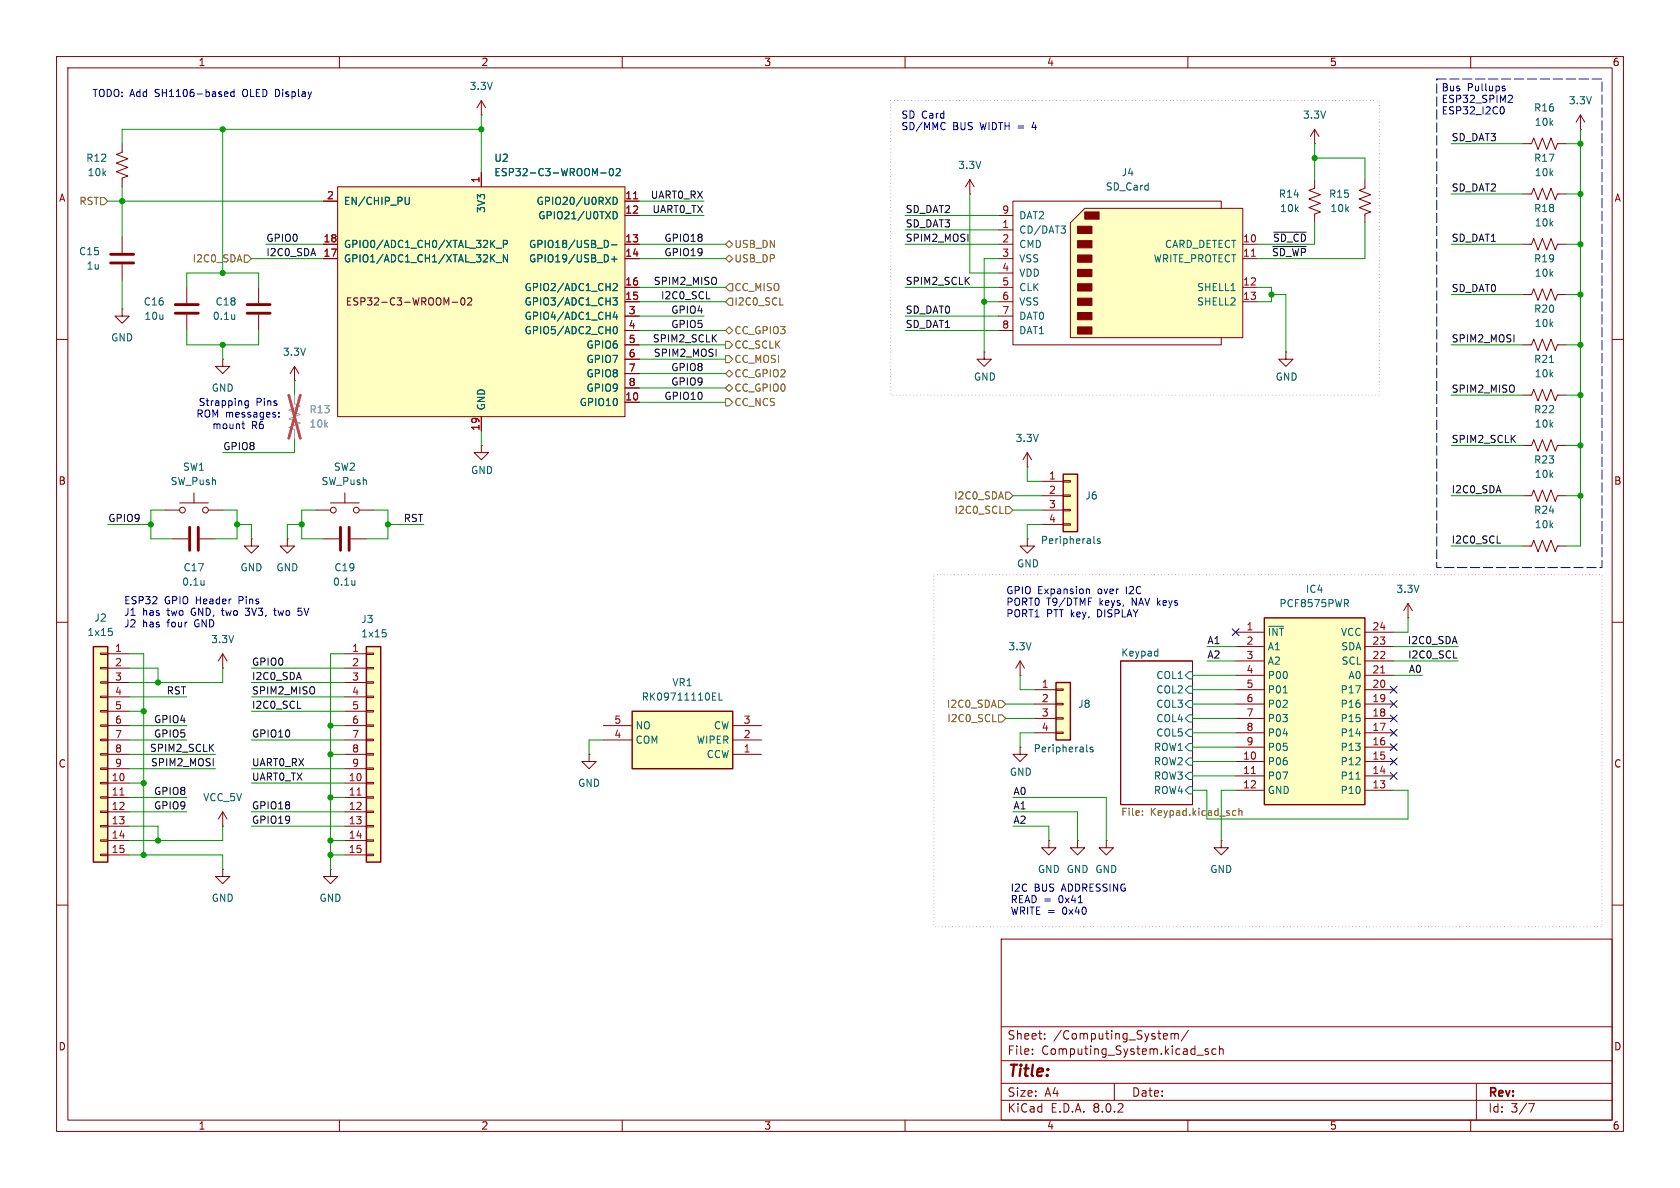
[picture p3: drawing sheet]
<svg xmlns="http://www.w3.org/2000/svg" width="297mm" height="210mm" viewBox="0 0 297 210" stroke-linecap="round" stroke-linejoin="round" font-family="sans-serif">
<g fill="none" stroke="#840000" stroke-width=".18">
<path d="M10 10h277v190h-277zM12 12h273v186h-273zM60 10v2M85.1 17.8l-.8 1.3M85.1 17.8v2.5M85.1 17.8l.8 1.3M110 10v2M160 10v2M210 10v2M260 10v2M85.1 20.3h.1M10 60h2"/>
<path d="M33 50.8v2.8M33 55.6v2.8M285 60h2M57.1 95.3h2.8M62 95.3h2.8M269.2 96.5h1.6l.3-1 .8 2 .8-2 .7 2 .8-2 .8 2 .3-1h1.6M10 110h2M198.1 116.8h12.7v25.4h-12.7zM285 110h2M10 160h2M58.4 153.7v1.2h1.3l-1.3 1.3-1.3-1.3h1.3M58.4 153.7h.1"/>
<path d="M285 160h2M177 166h108v32h-108zM60 198v2M110 198v2M160 198v2M177 194.5h108M177 191.5h108M177 187.5h108M177 181.5h108M182.5 186.3v.1M182.5 185.5v.1M184.7 183.6v.1"/>
<path d="M184.7 182.8v.1M197 191.5v3M206.3 182.8l.1 .3-.7 .1M207 182.7v1M207 182.8l.5-.1 .2 .2M207.7 182.9l.2-.2 .3 .1 .1 .9M207.7 182.9v.8M210 198v2M210.1 182.1l-1.3 2M213.6 185.5l-.4-.1-.2 .2 .1 .2 .5 .2v.3h-.6M215 185.5l-.5-.1-.3 .3v.4l.2 .2h.6M215.6 185.5l.2-.1 .4 .1v.9"/>
<path d="M215.6 184.9v1.5M260 198v2M261 191.5v6.5M270.2 195.1h1l-.6 1.5"/>
</g>
<g fill="none" stroke="#006464" stroke-width=".18">
<path d="M62.7 102.6v.8M62.7 103.3v.1M204.6 115.1l.1 .1M204.7 114.7v1.3M204.7 115.9l-.1 .1M210.2 118.7h.6v1.3h-.6l-.7-.6zM209.5 137.2l.7-.7h.6v1.3h-.6zM209.5 139.7l.7-.6h.6v1.2h-.6zM209.5 124.5l.7-.7h.6v1.3h-.6zM209.5 129.5l.7-.6h.6v1.3h-.6zM210.2 134h.6v1.3h-.6l-.7-.7zM210.2 121.3h.6v1.3h-.6l-.7-.7z"/>
<path d="M210.2 126.4h.6v1.2h-.6l-.7-.6zM210.2 131.4h.6v1.3h-.6l-.7-.6z"/>
</g>
<path d="M202 144v.1M202 143.4v.1M218.1 143.3l.4 .1M218.5 144.1h-.4M219 143.4l.2-.1 .3 .1 .1 .7M219 142.9v1.2" fill="none" stroke="#725600" stroke-width=".18"/>
<path d="M31 55.4h4.1M31 53.8h4.1M60.2 93.2v4.1M61.7 93.2v4.1" fill="none" stroke="#840000" stroke-width=".51"/>
<path d="M189.2 39.4l2.6-2.6h27.9v22.9h-30.5z" fill="#ffffc2"/>
<g fill="#840000" stroke="#840000" stroke-width=".18">
<path d="M190.5 57.8h2.5v1.3h-2.5z"/>
<path d="M190.5 55.2h2.5v1.3h-2.5z"/>
<path d="M190.5 52.7h2.5v1.3h-2.5z"/>
<path d="M190.5 50.2h2.5v1.2h-2.5z"/>
<path d="M190.5 47.6h2.5v1.3h-2.5z"/>
<path d="M190.5 45.1h2.5v1.3h-2.5z"/>
<path d="M190.5 42.5h2.5v1.3h-2.5z"/>
<path d="M190.5 40h2.5v1.3h-2.5z"/>
<path d="M191.8 37.5h2.5v1.2h-2.5z"/>
</g>
<g fill="none" stroke="#840000" stroke-width=".18">
<path d="M171.4 34.3h.1M171.4 31.8l-.7 1.2M171.4 31.8v2.5M171.4 31.8l.8 1.2M176.5 38.1h2.6M189.2 39.4l2.6-2.6h27.9v22.9h-30.5zM215.9 36.8v-1.2h-36.8v25.4h36.8v-1.3M176.5 40.6h2.6M176.5 43.2h2.6M176.5 45.7h2.6M176.5 50.8h2.6M176.5 53.3h2.6"/>
<path d="M176.5 48.3h2.6M176.5 55.9h2.6M176.5 58.4h2.6M219.7 43.2h2.5M219.7 45.7h2.5M219.7 50.8h2.5M219.7 53.3h2.5M174 62.2v1.3h1.3l-1.3 1.3-1.3-1.3h1.3M174 62.2h.1"/>
</g>
<path d="M187.6 39.9h.8l-.5 .5M188.1 40.4l.3 .3v.3l-.3 .2" fill="none" stroke="#006464" stroke-width=".18"/>
<path d="M221.2 45.3h.7" fill="none" stroke="#a90000" stroke-width=".18"/>
<path d="M188 83.8h2.5v10.2h-2.5z" fill="#ffffc2"/>
<g fill="none" stroke="#840000" stroke-width=".18">
<path d="M21.6 25.4v1.5l-1 .4 2 .8-2 .7 2 .8-2 .8 2 .7-1 .4v1.5M45.7 50.8v2.8M45.7 55.6v2.8M50.8 95.3v1.2h1.3l-1.3 1.3-1.3-1.3h1.3M50.8 95.3h.1M181.6 82.6h.1M181.6 80l-.8 1.3M181.6 80v2.6M181.6 80l.8 1.3M184.1 85.1h3.9M184.1 87.6h3.9M184.1 90.2h3.9"/>
<path d="M184.1 92.7h3.9M188 92.6h1.2v.2h-1.2zM188 90h1.2v.3h-1.2zM188 87.5h1.2v.3h-1.2zM188 85h1.2v.2h-1.2zM104.1 133.4v1.2h1.3l-1.3 1.3-1.2-1.3h1.2M104.1 133.4h.1M39.4 153.7v1.2h1.2l-1.2 1.3-1.3-1.3h1.3M39.4 153.7h.1M39.4 146.1h.1M39.4 143.5l-.8 1.3M39.4 143.5v2.6"/>
<path d="M39.4 143.5l.7 1.3"/>
</g>
<path d="M188 83.8h2.5v10.2h-2.5z" fill="none" stroke="#840000" stroke-width=".25"/>
<path d="M41.5 55.6v.9M41.5 56.3l-.1 .1M193.4 95.9l.2 .2M194.5 95.3l-.3-.1-.2 .2v.2l.5 .1v.3h-.5" fill="none" stroke="#006464" stroke-width=".18"/>
<path d="M43.7 53.8h4.1M43.7 55.4h4.1" fill="none" stroke="#840000" stroke-width=".51"/>
<path d="M111.8 125.7h17.7v10.2h-17.7z" fill="#ffffc2"/>
<path d="M111.8 125.7h17.7v10.2h-17.7z" fill="none" stroke="#840000" stroke-width=".25"/>
<g fill="none" stroke="#840000" stroke-width=".18">
<path d="M29.2 90.2h2.5M30.5 95.3h2.8M31.7 88.9h5.1M34.3 87.1v1.8M35.3 95.3h2.8M36.8 90.2h2.6M44.4 95.3v1.2h-1.2l1.2 1.3 1.3-1.3h-1.3M44.4 95.3h.1M39.4 118.1h.1M39.4 115.6l-.8 1.2M39.4 115.6v2.5M39.4 115.6l.7 1.2"/>
<path d="M106.7 130.8h5.1M106.7 128.3h5.1M129.5 133.4h5.1M129.5 130.8h5.1M129.5 128.3h5.1"/>
<circle cx="32.3" cy="90.2" r=".51"/>
<circle cx="36.3" cy="90.2" r=".51"/>
</g>
<path d="M36.1 102.6v.8M36.1 103.3l-.1 .1M126 123.8h.6M126 122.5h.6M127.1 122.5v1.3h.6" fill="none" stroke="#006464" stroke-width=".18"/>
<path d="M33.5 93.2v4.1M35.1 93.2v4.1" fill="none" stroke="#840000" stroke-width=".51"/>
<path d="M59.7 33h50.8v40.7h-50.8z" fill="#ffffc2"/>
<g fill="none" stroke="#840000" stroke-width=".18">
<path d="M57.1 35.6h2.6M59.7 33h50.8v40.7h-50.8zM85.1 30.5v2.5M110.5 35.6h2.5M110.5 38.1h2.5M57.1 43.2h2.6M57.1 45.7h2.6M79.9 53.4h1M81.6 52.8l.2-.2a.68 .68 0 0 1 .4 .7 .68 .68 0 0 1-.4 .6l-.2-.1-.1-.4zM82.7 52.8l.5-.2 .2 .4-.8 .9h.8M110.5 43.2h2.5M110.5 45.7h2.5"/>
<path d="M110.5 53.3h2.5M110.5 50.8h2.5M110.5 55.9h2.5M110.5 58.4h2.5M85.1 73.7v2.5M110.5 71.1h2.5M110.5 61h2.5M110.5 63.5h2.5M110.5 66h2.5M110.5 68.6h2.5"/>
</g>
<g fill="none" stroke="#006464" stroke-width=".18">
<path d="M72.4 34.9l-.1 1.1-.2 .1h-.3M106.2 30.6h1M107.8 29.9l.2-.1a.68 .68 0 0 1 .5 .6 .68 .68 0 0 1-.5 .7l-.2-.2-.1-.3zM108.4 34.9a.64 .64 0 0 1 .7 .6 .64 .64 0 0 1-.7 .6zM108.4 37.4a.64 .64 0 0 1 .7 .6 .64 .64 0 0 1-.7 .7zM108.9 29.9l.5-.1 .3 .4-.8 .9h.8M87.7 46.4h1M87.7 43.9h1M89 43.2l.6-.1 .1-.2v-.3l-.7-.1v1.3M89.7 45v1.3l-.7-1.3v1.3M107.3 42.6l.3 .4-.3 .7M108.1 43.3h1"/>
<path d="M108.1 45.8h1M108.3 52.6h.8l-.4 .5 .4 .2v.5l-.2 .1-.6-.1M108.4 50.2l.5-.1 .2 .4-.8 .9h.8M108.5 57.9l.2-.2a.68 .68 0 0 1 .4 .7 .68 .68 0 0 1-.4 .6l-.2-.1-.1-.4zM108.6 45.3v1M108.7 55.1l-.3 .9h.8M109 55.6v.9"/>
</g>
<path d="M112 35.1h.7" fill="none" stroke="#a90000" stroke-width=".18"/>
<path d="M186.7 120.7h2.5v10.1h-2.5z" fill="#ffffc2"/>
<g fill="none" stroke="#840000" stroke-width=".18">
<path d="M180.3 132.1v1.3h1.3l-1.3 1.2-1.2-1.2h1.2M180.3 132.1h.1M182.9 121.9h3.8M182.9 124.5h3.8M182.9 127h3.8M182.9 129.5h3.8M186.7 129.4h1.3v.3h-1.3zM186.7 126.9h1.3v.2h-1.3zM186.7 124.3h1.3v.3h-1.3zM186.7 121.8h1.3v.2h-1.3zM185.4 148.6v1.3h1.3l-1.3 1.2-1.3-1.2h1.3M185.4 148.6h.1"/>
<path d="M190.5 148.6v1.3h1.3l-1.3 1.2-1.3-1.2h1.3M190.5 148.6h.1M215.9 148.6v1.3h1.3l-1.3 1.2-1.3-1.2h1.3M215.9 148.6h.1"/>
</g>
<path d="M186.7 120.7h2.5v10.1h-2.5z" fill="none" stroke="#840000" stroke-width=".25"/>
<path d="M192.1 132.7l.2 .2M193.2 132.1h-.3l-.2 .1 .1 .2 .4 .2v.3h-.5" fill="none" stroke="#006464" stroke-width=".18"/>
<path d="M223.5 109.2h17.8v33h-17.8z" fill="#ffffc2"/>
<path d="M223.5 109.2h17.8v33h-17.8z" fill="none" stroke="#840000" stroke-width=".25"/>
<g fill="none" stroke="#840000" stroke-width=".18">
<path d="M39.4 63.5v1.3h1.2l-1.2 1.2-1.3-1.2h1.3M39.4 63.5h.1M52.1 67.3h.1M52.1 64.8l.7 1.2M52.1 64.8v2.5M52.1 64.8l-.8 1.2M181.6 95.3v1.2h1.3l-1.3 1.3-1.3-1.3h1.3M181.6 95.3h.1M180.3 119.4h.1M180.3 116.8l-.7 1.3M180.3 116.8v2.6M180.3 116.8l.8 1.3"/>
<path d="M218.4 111.8h5.1M218.4 114.3h5.1M218.4 119.4h5.1M218.4 116.8h5.1M241.3 111.8h5.1M241.3 114.3h5.1M241.3 119.4h5.1M241.3 116.8h5.1M248.9 109.2h.1M248.9 106.7l-.7 1.3M248.9 106.7v2.5M248.9 106.7l.8 1.3"/>
<path d="M218.4 134.6h5.1M218.4 137.2h5.1M218.4 139.7h5.1M218.4 132.1h5.1M218.4 129.5h5.1M218.4 127h5.1M218.4 124.5h5.1M218.4 121.9h5.1M241.3 134.6h5.1M241.3 137.2h5.1M241.3 139.7h5.1M241.3 132.1h5.1"/>
<path d="M241.3 129.5h5.1M241.3 127h5.1M241.3 124.5h5.1M241.3 121.9h5.1M195.6 148.6v1.3h1.2l-1.2 1.2-1.3-1.2h1.3M195.6 148.6h.1"/>
</g>
<path d="M224.3 110.7h2.6M238 106.7l.4 .6M238.2 106l.2 .2-.1 .3-.1 .2M226.8 122.5h.8M239.7 137.7h.7" fill="none" stroke="#006464" stroke-width=".18"/>
<path d="M244.1 119h.7M221.2 136.7h.7" fill="none" stroke="#a90000" stroke-width=".18"/>
<path d="M52.1 69.9v1.5l1 .4-2 .7 2 .8-2 .7 2 .8-2 .8 1 .3v1.6" fill="none" stroke="#a1a1a1" stroke-width=".18"/>
<path d="M51.1 69.9l2 7.6M53.1 69.9l-2 7.6" fill="none" stroke="#e65255" stroke-width=".46"/>
<path d="M64.8 114.3h2.5v38.1h-2.5z" fill="#ffffc2"/>
<g fill="none" stroke="#840000" stroke-width=".18">
<path d="M269.2 87.6h1.6l.3-1 .8 2 .8-2 .7 2 .8-2 .8 2 .3-1h1.6M61 115.6h3.8M61 118.1h3.8M64.8 118h1.2v.2h-1.2zM64.8 115.4h1.2v.3h-1.2zM61 138.4h3.8M61 120.7h3.8M61 123.2h3.8M61 125.7h3.8M61 128.3h3.8M61 130.8h3.8M61 133.4h3.8"/>
<path d="M61 135.9h3.8M64.8 138.3h1.2v.3h-1.2zM64.8 135.8h1.2v.2h-1.2zM64.8 133.2h1.2v.3h-1.2zM64.8 130.7h1.2v.2h-1.2zM64.8 128.1h1.2v.3h-1.2zM64.8 125.6h1.2v.3h-1.2zM64.8 123.1h1.2v.2h-1.2zM64.8 120.5h1.2v.3h-1.2zM61 141h3.8M61 143.5h3.8M61 146.1h3.8"/>
<path d="M61 148.6h3.8M61 151.1h3.8M64.8 151h1.2v.3h-1.2zM64.8 148.5h1.2v.2h-1.2zM64.8 145.9h1.2v.3h-1.2zM64.8 143.4h1.2v.2h-1.2zM64.8 140.8h1.2v.3h-1.2z"/>
</g>
<path d="M64.8 114.3h2.5v38.1h-2.5z" fill="none" stroke="#840000" stroke-width=".25"/>
<path d="M63.1 140.6h.7" fill="none" stroke="#a90000" stroke-width=".18"/>
<path d="M67.6 111.3h.6M68 111.8l.3 .2v.4l-.3 .2" fill="none" stroke="#006464" stroke-width=".18"/>
<path d="M16.5 114.3h2.5v38.1h-2.5z" fill="#ffffc2"/>
<g fill="none" stroke="#840000" stroke-width=".18">
<path d="M57.1 35.6h2.6M85.1 30.5v2.5M110.5 35.6h2.5M110.5 38.1h2.5M232.4 25.4h.1M232.4 31.8v1.5l-1 .4 2 .7-2 .8 2 .7-2 .8 2 .8-1 .3v1.6M232.4 22.9l-.8 1.2M232.4 22.9v2.5M232.4 22.9l.8 1.2M241.3 31.8v1.5l-1 .4 2 .7-2 .8 2 .7-2 .8 2 .8-1 .3v1.6M269.2 25.4h1.6l.3-1 .8 2 .8-2 .7 2 .8-2 .8 2 .3-1h1.6M269.2 34.3h1.6l.3-1 .8 2 .8-2 .7 2 .8-2 .8 2 .3-1h1.6"/>
<path d="M279.4 22.9h.1M279.4 20.3l-.8 1.3M279.4 20.3v2.6M279.4 20.3l.8 1.3M21.6 54.6v1.3h1.3l-1.3 1.3-1.3-1.3h1.3M21.6 54.6h.1M21.6 41.9v2.8M21.6 46.7v2.8M57.1 43.2h2.6M57.1 45.7h2.6M110.5 43.2h2.5M110.5 45.7h2.5"/>
<path d="M110.5 53.3h2.5M110.5 50.8h2.5M110.5 55.9h2.5M110.5 58.4h2.5M269.2 43.2h1.6l.3-1 .8 2 .8-2 .7 2 .8-2 .8 2 .3-1h1.6M269.2 52.1h1.6l.3-1 .8 2 .8-2 .7 2 .8-2 .8 2 .3-1h1.6M85.1 78.7v1.3h1.3l-1.3 1.3-1.3-1.3h1.3M85.1 78.7h.1M85.1 73.7v2.5M110.5 61h2.5M110.5 71.1h2.5M110.5 63.5h2.5"/>
<path d="M110.5 66h2.5M110.5 68.6h2.5M227.3 62.2v1.3h1.3l-1.3 1.3-1.2-1.3h1.2M227.3 62.2h.1M269.2 61h1.6l.3-1.1 .8 2.1 .8-2.1 .7 2.1 .8-2.1 .8 2.1 .3-1h1.6M269.2 69.9h1.6l.3-1.1 .8 2.1 .8-2.1 .7 2.1 .8-2.1 .8 2.1 .3-1h1.6M269.2 78.7h1.6l.3-1 .8 2.1 .8-2.1 .7 2.1 .8-2.1 .8 2.1 .3-1.1h1.6M55.9 90.2h2.5M58.4 88.9h5.1M61 87.1v1.8M63.5 90.2h2.5M17.8 118h1.2v.2h-1.2z"/>
<path d="M17.8 115.4h1.2v.3h-1.2zM19 115.6h3.9M19 118.1h3.9M17.8 138.3h1.2v.3h-1.2zM17.8 135.8h1.2v.2h-1.2zM17.8 133.2h1.2v.3h-1.2zM17.8 130.7h1.2v.2h-1.2zM17.8 128.1h1.2v.3h-1.2zM17.8 125.6h1.2v.3h-1.2zM17.8 123.1h1.2v.2h-1.2zM17.8 120.5h1.2v.3h-1.2zM19 138.4h3.9"/>
<path d="M19 120.7h3.9M19 123.2h3.9M19 125.7h3.9M19 128.3h3.9M19 130.8h3.9M19 133.4h3.9M19 135.9h3.9M17.8 151h1.2v.3h-1.2zM17.8 148.5h1.2v.2h-1.2zM17.8 145.9h1.2v.3h-1.2zM17.8 143.4h1.2v.2h-1.2zM17.8 140.8h1.2v.3h-1.2z"/>
<path d="M19 141h3.9M19 143.5h3.9M19 146.1h3.9M19 148.6h3.9M19 151.1h3.9"/>
<circle cx="58.9" cy="90.2" r=".51"/>
<circle cx="63" cy="90.2" r=".51"/>
</g>
<path d="M16.5 114.3h2.5v38.1h-2.5z" fill="none" stroke="#840000" stroke-width=".25"/>
<path d="M112 35.1h.7M21.2 140.6h.7" fill="none" stroke="#a90000" stroke-width=".18"/>
<g fill="none" stroke="#006464" stroke-width=".18">
<path d="M72.4 34.9l-.1 1.1-.2 .1h-.3M106.2 30.6h1M107.8 29.9l.2-.1a.68 .68 0 0 1 .5 .6 .68 .68 0 0 1-.5 .7l-.2-.2-.1-.3zM108.4 34.9a.64 .64 0 0 1 .7 .6 .64 .64 0 0 1-.7 .6zM108.4 37.4a.64 .64 0 0 1 .7 .6 .64 .64 0 0 1-.7 .7zM108.9 29.9l.5-.1 .3 .4-.8 .9h.8M87.7 46.4h1M87.7 43.9h1M89 43.2l.6-.1 .1-.2v-.3l-.7-.1v1.3M89.7 45v1.3l-.7-1.3v1.3M107.3 42.6l.3 .4-.3 .7M108.1 43.3h1"/>
<path d="M108.1 45.8h1M108.3 52.6h.8l-.4 .5 .4 .2v.5l-.2 .1-.6-.1M108.4 50.2l.5-.1 .2 .4-.8 .9h.8M108.5 57.9l.2-.2a.68 .68 0 0 1 .4 .7 .68 .68 0 0 1-.4 .6l-.2-.1-.1-.4zM108.6 45.3v1M108.7 55.1l-.3 .9h.8M109 55.6v.9M273.9 64.1h.8M19.2 111.1h.6M19.6 111.6l.3 .2v.3l-.3 .2"/>
</g>
<path d="M19.6 45h4M19.6 46.5h4" fill="none" stroke="#840000" stroke-width=".51"/>
<g fill="none" stroke="#725600" stroke-width=".18">
<path d="M17.8 34.9h.6l.6 .7-.6 .6h-.6zM43.2 45.1h.6l.6 .6-.6 .7h-.6zM128.3 45.7l.6-.6 .6 .6-.6 .7zM128.3 58.4l.6-.6 .6 .6-.6 .7zM128.9 50.2h.6v1.2h-.6l-.6-.6zM128.9 52.7h.6v1.3h-.6l-.6-.7zM128.9 42.5l.6 .7-.6 .6-.6-.6zM137.9 53.9h.6M128.3 66l.6-.6 .6 .6-.6 .7zM128.3 62.9h.6l.6 .6-.6 .6h-.6zM128.3 60.3h.6l.6 .7-.6 .6h-.6zM128.3 68.6l.6-.7 .6 .7-.6 .6z"/>
<path d="M128.3 70.5h.6l.6 .6-.6 .7h-.6zM176.8 90.7h.6M177.8 89.5h.6l.7 .7-.7 .6h-.6zM177.8 87h.6l.7 .6-.7 .7h-.6zM175.5 127.6h.6M176.5 123.8h.7l.6 .7-.6 .6h-.7zM176.5 126.4h.7l.6 .6-.6 .6h-.7z"/>
</g>
<path d="M124.9 52.8h.6M225 43.6h5.9M225.2 41h5.7M264.7 96h.6M257 116.3h.6M52.6 125.2h.6" fill="none" stroke="#0f0f0f" stroke-width=".18"/>
<g fill="none" stroke="#0000c2" stroke-width=".18">
<path d="M39.8 17h.4M39.8 16.3l.3-.1 .2 .3-.6 .2M41.4 16.3l-.4-.1-.2 .3 .1 .5h.5M41.4 15.8v1.3M265.6 15.6l.5 .2-.1 .2-.3 .1M265.6 15.3h.4M265.9 19.1v.8l-.4 .2M266.8 16.8l.5 .1 .1 .3-.8 .9h.8M167.1 22.8l-.2 .1M43 74.5v1.1l.3 .2M43.3 72.1h.2M43.9 70.8v1.1l-.3 .2"/>
<path d="M43.9 70.9l-.4-.1-.2 .3 .1 .5h.5M49.3 73.6v.1M49.3 72.9v.2M43.4 108.7l.1 .1M48.4 107.9h.5M48.6 107.5v1.1l.3 .2M52.7 108.7l.1 .1 .5-.1M53.3 107.5h-.6v.6l.1-.1 .5 .1M192.1 104.2h.4l.1 .8M190.6 159.6h.8"/>
</g>
<path d="M157.5 17.8h86.3v52.1h-86.3zM165.1 101.6h118.1v62.2h-118.1z" fill="none" stroke="#f0f" stroke-width=".18" stroke-dasharray="0 .6"/>
<path d="M254 14h29.2v86.3h-29.2z" fill="none" stroke="#0000c2" stroke-width=".18" stroke-dasharray="1.7 .6"/>
<g fill="none" stroke="#009600" stroke-width=".18">
<path d="M19 35.6h38.1M21.6 33v8.9M39.4 22.9v25.4M85.1 22.9h-63.5v2.5M85.1 20.3v10.2M113 35.6h11.5M113 38.1h11.5M160 38.1h16.5M171.4 34.3v14h5.1M232.4 39.4v3.8h-10.2M232.4 27.9h8.9v3.9M232.4 25.4v6.4"/>
<path d="M241.3 39.4v6.3h-19.1M256.5 34.3h12.7M256.5 25.4h12.7M276.9 34.3h2.5M276.9 25.4h2.5M279.4 22.9v73.6h-2.5M21.6 49.5v5.1M33 58.4v2.6h12.7v-2.6M33 50.8v-2.5h12.7v2.5M44.4 45.7h12.7M47 43.2h10.1M113 43.2h15.3"/>
<path d="M113 45.7h15.3M113 53.3h15.3M113 55.9h11.5M113 58.4h15.3M113 50.8h15.3M160 43.2h16.5M160 55.9h16.5M160 58.4h16.5M160 50.8h16.5M160 40.6h16.5M174 53.3h2.5M176.5 45.7h-2.5v16.5"/>
<path d="M222.2 50.8h2.6v2.5h-2.6M224.8 52.1h2.5v10.1M256.5 43.2h12.7M256.5 52.1h12.7M276.9 43.2h2.5M276.9 52.1h2.5M39.4 61v2.5M52.1 67.3v2.6M52.1 77.5v2.5h-12.7M85.1 76.2v2.5M113 68.6h15.3M113 71.1h15.3"/>
<path d="M113 66h15.3M113 61h15.3M113 63.5h15.3M256.5 61h12.7M256.5 78.7h12.7M256.5 69.9h12.7M276.9 61h2.5M276.9 78.7h2.5M276.9 69.9h2.5M19 92.7h7.7M29.2 90.2h-2.5v5.1h3.8M39.4 90.2h2.5v5.1h-3.8"/>
<path d="M41.9 92.7h2.5v2.6M53.3 92.7h-2.5v2.6M55.9 90.2h-2.6v5.1h3.8M66 90.2h2.6v5.1h-3.8M68.6 92.7h6.3M179.1 90.2h5M179.1 87.6h5M181.6 82.6v2.5h2.5M184.1 92.7h-2.5v2.6M256.5 96.5h12.7M256.5 87.6h12.7M276.9 87.6h2.5"/>
<path d="M22.9 115.6h2.5v35.5M22.9 118.1h5v2.6M39.4 118.1v2.6h-16.5M44.4 118.1h16.6M61 115.6h-2.6v38.1M180.3 119.4v2.5h2.6M210.8 119.4h7.6M213.4 114.3h5M213.4 116.8h5M246.4 119.4h5.1M246.4 114.3h11.4M246.4 116.8h11.4"/>
<path d="M248.9 109.2v2.6h-2.5M22.9 133.4h15.2M22.9 128.3h10.1M22.9 130.8h10.1M22.9 138.4h2.5M22.9 135.9h15.2M22.9 123.2h10.1M22.9 125.7h2.5M44.4 130.8h16.6M44.4 138.4h16.6M44.4 135.9h16.6M44.4 123.2h16.6"/>
<path d="M44.4 125.7h16.6M44.4 120.7h16.6M58.4 133.4h2.6M58.4 128.3h2.6M106.7 130.8h-2.6v2.6M177.8 124.5h5.1M177.8 127h5.1M182.9 129.5h-2.6v2.6M210.8 139.7h2.6v5.1h35.5v-5.1h-2.5M210.8 137.2h7.6M210.8 132.1h7.6M210.8 134.6h7.6"/>
<path d="M210.8 121.9h7.6M210.8 124.5h7.6M210.8 127h7.6M210.8 129.5h7.6M218.4 139.7h-2.5v8.9M22.9 143.5h10.1M22.9 151.1h16.5v2.6M22.9 146.1h5v2.5M22.9 141h10.1M39.4 146.1v2.5h-16.5M44.4 143.5h16.6M44.4 146.1h16.6"/>
<path d="M58.4 148.6h2.6M58.4 151.1h2.6M58.4 141h2.6M179.1 143.5h11.4v5.1M179.1 141h16.5v7.6M179.1 146.1h6.3v2.5"/>
</g>
<g fill="none" stroke="#000084" stroke-width=".18">
<path d="M217.8 111.2l1.2 1.2M219 111.2l-1.2 1.2M245.8 126.4l1.2 1.2M245.8 121.3l1.2 1.2M245.8 123.9l1.2 1.2M245.8 131.5l1.2 1.2M245.8 128.9l1.2 1.2M245.8 134l1.2 1.2M245.8 136.6l1.2 1.2M247 126.4l-1.2 1.2M247 121.3l-1.2 1.2M247 123.9l-1.2 1.2"/>
<path d="M247 131.5l-1.2 1.2M247 128.9l-1.2 1.2M247 134l-1.2 1.2M247 136.6l-1.2 1.2"/>
</g>
<path d="M52.1 69.9v1.2M52.1 76.2v1.3" fill="none" stroke="#a1a1a1" stroke-width=".18"/>
<path d="M51.1 69.9l2 7.6M53.1 69.9l-2 7.6" fill="none" stroke="#e65255" stroke-width=".46"/>
<g fill="#009600" stroke="#009600" stroke-width=".18">
<circle cx="279.4" cy="25.4" r=".46"/>
<circle cx="232.4" cy="27.9" r=".46"/>
<circle cx="279.4" cy="43.2" r=".46"/>
<circle cx="279.4" cy="52.1" r=".46"/>
<circle cx="279.4" cy="34.3" r=".46"/>
<circle cx="224.8" cy="52.1" r=".46"/>
<circle cx="174" cy="53.3" r=".46"/>
<circle cx="279.4" cy="87.6" r=".46"/>
<circle cx="279.4" cy="69.9" r=".46"/>
<circle cx="279.4" cy="78.7" r=".46"/>
<circle cx="279.4" cy="61" r=".46"/>
<circle cx="25.4" cy="151.1" r=".46"/>
<circle cx="25.4" cy="138.4" r=".46"/>
<circle cx="27.9" cy="148.6" r=".46"/>
<circle cx="25.4" cy="125.7" r=".46"/>
<circle cx="41.9" cy="92.7" r=".46"/>
<circle cx="53.3" cy="92.7" r=".46"/>
<circle cx="68.6" cy="92.7" r=".46"/>
<circle cx="58.4" cy="148.6" r=".46"/>
<circle cx="58.4" cy="151.1" r=".46"/>
<circle cx="58.4" cy="141" r=".46"/>
<circle cx="58.4" cy="128.3" r=".46"/>
<circle cx="58.4" cy="133.4" r=".46"/>
<circle cx="39.4" cy="61" r=".46"/>
<circle cx="39.4" cy="48.3" r=".46"/>
<circle cx="39.4" cy="22.9" r=".46"/>
<circle cx="21.6" cy="35.6" r=".46"/>
<circle cx="85.1" cy="22.9" r=".46"/>
<circle cx="26.7" cy="92.7" r=".46"/>
<circle cx="27.9" cy="120.7" r=".46"/>
</g>
<text font-size="2.8" fill="#840000" x="178" y="190.9">Title:</text>
<g font-size="2.1" fill="#840000">
<text x="178" y="184">Sheet:</text>
<text x="186.2" y="184">/Computing_System/</text>
<text x="178" y="186.7">File:</text>
<text x="184.1" y="186.7">Computing_System.kicad_sch</text>
<text x="178" y="196.9">KiCad</text>
<text x="178" y="194.1">Size:</text>
<text x="184.7" y="194.1">A4</text>
<text x="185.7" y="196.9">E.D.A.</text>
<text x="193.3" y="196.9">8.0.2</text>
<text x="200" y="194.1">Date:</text>
<text x="263" y="194.3">Rev:</text>
<text x="263" y="196.9">Id:</text>
<text x="267.1" y="196.9">3/7</text>
</g>
<g font-size="1.8" fill="#840000">
<text x="35" y="11.9">1</text>
<text x="85" y="11.9">2</text>
<text x="135" y="11.9">3</text>
<text x="185" y="11.9">4</text>
<text x="235" y="11.9">5</text>
<text x="285" y="11.9">6</text>
<text x="10.3" y="35.9">A</text>
<text x="285.3" y="35.9">A</text>
<text x="61" y="54.2">ESP32-C3-WROOM-02</text>
<text x="10.3" y="85.9">B</text>
<text x="285.3" y="85.9">B</text>
<text x="10.3" y="135.9">C</text>
<text x="285.3" y="135.9">C</text>
<text x="10.3" y="185.9">D</text>
<text x="285.3" y="185.9">D</text>
<text x="35" y="199.9">1</text>
<text x="85" y="199.9">2</text>
<text x="135" y="199.9">3</text>
<text x="185" y="199.9">4</text>
<text x="235" y="199.9">5</text>
<text x="285" y="199.9">6</text>
</g>
<g font-size="1.8" fill="#0000c2">
<text x="16.3" y="17.5">TODO: Add</text>
<text x="27.5" y="17.5">SH1106-based</text>
<text x="43.2" y="17.5">OLED Display</text>
<text x="254.8" y="16.5">Bus</text>
<text x="259.4" y="16.5">Pullups</text>
<text x="159.3" y="21.3">SD Card</text>
<text x="159.3" y="23.3">SD/MMC</text>
<text x="168.4" y="23.3">BUS</text>
<text x="173.4" y="23.3">WIDTH =</text>
<text x="182.9" y="23.3">4</text>
<text x="254.8" y="18.5">ESP32_SPIM2</text>
<text x="254.8" y="20.6">ESP32_I2C0</text>
<text x="35" y="72">Strapping</text>
<text x="45.3" y="72">Pins</text>
<text x="34.6" y="74">ROM messages:</text>
<text x="37.4" y="76.1">mount</text>
<text x="44.4" y="76.1">R6</text>
<text x="21.8" y="107.1">ESP32</text>
<text x="29.1" y="107.1">GPIO Header</text>
<text x="42.5" y="107.1">Pins</text>
<text x="177.8" y="105.4">GPIO Expansion</text>
<text x="177.8" y="107.4">PORT0</text>
<text x="185" y="107.4">T9/DTMF</text>
<text x="194.2" y="105.4">over</text>
<text x="194.5" y="107.4">keys,</text>
<text x="199.3" y="105.4">I2C</text>
<text x="200.4" y="107.4">NAV keys</text>
<text x="21.8" y="109.2">J1</text>
<text x="21.8" y="111.2">J2</text>
<text x="25.2" y="109.2">has</text>
<text x="25.2" y="111.2">has</text>
<text x="29.7" y="109.2">two</text>
<text x="29.7" y="111.2">four</text>
<text x="34.1" y="109.2">GND, two</text>
<text x="34.7" y="111.2">GND</text>
<text x="44.1" y="109.2">3V3,</text>
<text x="49.4" y="109.2">two</text>
<text x="53.7" y="109.2">5V</text>
<text x="177.8" y="109.5">PORT1</text>
<text x="185" y="109.5">PTT key,</text>
<text x="194.3" y="109.5">DISPLAY</text>
<text x="178.6" y="157.9">I2C</text>
<text x="178.6" y="160">READ =</text>
<text x="182.8" y="157.9">BUS</text>
<text x="187.3" y="160">0x41</text>
<text x="187.8" y="157.9">ADDRESSING</text>
<text x="178.6" y="162">WRITE =</text>
<text x="187.9" y="162">0x40</text>
</g>
<g font-size="1.8" fill="#006464">
<text x="82.9" y="16.1">3.3V</text>
<text x="230.3" y="21.2">3.3V</text>
<text x="271.1" y="19.9">R16</text>
<text x="271.2" y="22.5">10k</text>
<text x="277.2" y="18.6">3.3V</text>
<text x="15.1" y="28.8">R12</text>
<text x="87.3" y="28.8">U2</text>
<text x="271.1" y="28.8">R17</text>
<text x="15.4" y="31.3">10k</text>
<text x="87.3" y="31.3">ESP32-C3-WROOM-02</text>
<text x="169.3" y="30.1">3.3V</text>
<text x="195.4" y="33.9">SD_Card</text>
<text x="198.2" y="31.3">J4</text>
<text x="226" y="35.2">R14</text>
<text x="234.9" y="35.2">R15</text>
<text x="271.2" y="31.3">10k</text>
<text x="60.7" y="36.4">EN/CHIP_PU</text>
<text x="86" y="37.7" transform="rotate(-90 86 37.7)">3V3</text>
<text x="94.8" y="36.4">GPIO20/U0RXD</text>
<text x="95.1" y="39">GPIO21/U0TXD</text>
<text x="180.1" y="41.5">CD/DAT3</text>
<text x="180.1" y="39">DAT2</text>
<text x="226.2" y="37.7">10k</text>
<text x="235.1" y="37.7">10k</text>
<text x="271.1" y="37.7">R18</text>
<text x="271.2" y="40.2">10k</text>
<text x="13.9" y="45.3">C15</text>
<text x="15.2" y="47.9">1u</text>
<text x="60.7" y="46.6">GPIO1/ADC1_CH1/XTAL_32K_N</text>
<text x="60.7" y="44">GPIO0/ADC1_CH0/XTAL_32K_P</text>
<text x="93.4" y="44">GPIO18/USB_D-</text>
<text x="93.4" y="46.6">GPIO19/USB_D+</text>
<text x="180.1" y="44">CMD</text>
<text x="180.1" y="46.6">VSS</text>
<text x="203.9" y="46.6">WRITE_PROTECT</text>
<text x="205.9" y="44">CARD_DETECT</text>
<text x="271.1" y="46.6">R19</text>
<text x="92.6" y="51.7">GPIO2/ADC1_CH2</text>
<text x="180.1" y="49.1">VDD</text>
<text x="180.1" y="51.7">CLK</text>
<text x="211.5" y="51.7">SHELL1</text>
<text x="271.2" y="49.1">10k</text>
<text x="25.3" y="54.2">C16</text>
<text x="25.4" y="56.7">10u</text>
<text x="37.5" y="56.7">0.1u</text>
<text x="38" y="54.2">C18</text>
<text x="92.6" y="54.2">GPIO3/ADC1_CH3</text>
<text x="92.6" y="56.7">GPIO4/ADC1_CH4</text>
<text x="92.6" y="59.3">GPIO5/ADC2_CH0</text>
<text x="180.1" y="54.2">VSS</text>
<text x="180.1" y="56.7">DAT0</text>
<text x="180.1" y="59.3">DAT1</text>
<text x="211.5" y="54.2">SHELL2</text>
<text x="271.1" y="55.5">R20</text>
<text x="271.2" y="58">10k</text>
<text x="19.6" y="60.6">GND</text>
<text x="49.9" y="63.1">3.3V</text>
<text x="103.6" y="61.8">GPIO6</text>
<text x="103.6" y="64.4">GPIO7</text>
<text x="271.1" y="64.4">R21</text>
<text x="37.3" y="69.4">GND</text>
<text x="102.4" y="72">GPIO10</text>
<text x="103.6" y="66.9">GPIO8</text>
<text x="103.6" y="69.4">GPIO9</text>
<text x="172.1" y="67.5">GND</text>
<text x="225.4" y="67.5">GND</text>
<text x="271.2" y="66.9">10k</text>
<text x="86" y="72.6" transform="rotate(-90 86 72.6)">GND</text>
<text x="271.1" y="73.3">R22</text>
<text x="271.2" y="75.8">10k</text>
<text x="32.3" y="83.4">SW1</text>
<text x="58.9" y="83.4">SW2</text>
<text x="83.2" y="84">GND</text>
<text x="179.5" y="78.3">3.3V</text>
<text x="271.1" y="82.1">R23</text>
<text x="30.1" y="86">SW_Push</text>
<text x="56.7" y="86">SW_Push</text>
<text x="191.8" y="88.5">J6</text>
<text x="271.2" y="84.7">10k</text>
<text x="271.1" y="91">R24</text>
<text x="271.2" y="93.6">10k</text>
<text x="32.3" y="101.2">C17</text>
<text x="42.4" y="101.2">GND</text>
<text x="48.8" y="101.2">GND</text>
<text x="59" y="101.2">C19</text>
<text x="179.7" y="100.5">GND</text>
<text x="183.9" y="96.4">Peripherals</text>
<text x="32.1" y="103.7">0.1u</text>
<text x="58.8" y="103.7">0.1u</text>
<text x="226.1" y="107.5">PCF8575PWR</text>
<text x="230.8" y="105">IC4</text>
<text x="246.8" y="105">3.3V</text>
<text x="15.4" y="112.6">1x15</text>
<text x="16.6" y="110.1">J2</text>
<text x="37.2" y="113.9">3.3V</text>
<text x="63.8" y="110.3">J3</text>
<text x="63.8" y="112.9">1x15</text>
<text x="224" y="112.6">~{INT}</text>
<text x="237" y="112.6">VCC</text>
<text x="178.2" y="115.2">3.3V</text>
<text x="198.1" y="116.1">Keypad</text>
<text x="224" y="115.2">A1</text>
<text x="224" y="117.7">A2</text>
<text x="237" y="115.2">SDA</text>
<text x="237.1" y="117.7">SCL</text>
<text x="113.4" y="124.1">RK09711110EL</text>
<text x="118.8" y="121.5">VR1</text>
<text x="190.5" y="125.3">J8</text>
<text x="204.3" y="122.8">COL2</text>
<text x="204.3" y="125.3">COL3</text>
<text x="204.3" y="120.2">COL1</text>
<text x="224" y="120.2">P00</text>
<text x="224" y="122.8">P01</text>
<text x="224" y="125.3">P02</text>
<text x="236.9" y="125.3">P16</text>
<text x="236.9" y="122.8">P17</text>
<text x="238.3" y="120.2">A0</text>
<text x="112.3" y="131.7">COM</text>
<text x="112.3" y="129.1">NO</text>
<text x="123.1" y="131.7">WIPER</text>
<text x="126.1" y="129.1">CW</text>
<text x="204.3" y="127.9">COL4</text>
<text x="204.3" y="130.4">COL5</text>
<text x="224" y="127.9">P03</text>
<text x="224" y="130.4">P04</text>
<text x="236.9" y="130.4">P14</text>
<text x="236.9" y="127.9">P15</text>
<text x="124.8" y="134.2">CCW</text>
<text x="178.4" y="137.3">GND</text>
<text x="182.6" y="133.2">Peripherals</text>
<text x="203.9" y="135.5">ROW2</text>
<text x="203.9" y="132.9">ROW1</text>
<text x="224" y="135.5">P06</text>
<text x="224" y="132.9">P05</text>
<text x="236.9" y="135.5">P12</text>
<text x="236.9" y="132.9">P13</text>
<text x="35.8" y="141.8">VCC_5V</text>
<text x="102.1" y="139.3">GND</text>
<text x="203.9" y="138">ROW3</text>
<text x="203.9" y="140.6">ROW4</text>
<text x="224" y="138">P07</text>
<text x="224" y="140.6">GND</text>
<text x="236.9" y="140.6">P10</text>
<text x="236.9" y="138">P11</text>
<text x="183.4" y="154.5">GND GND GND</text>
<text x="213.9" y="154.5">GND</text>
<text x="37.3" y="159.6">GND</text>
<text x="56.4" y="159.6">GND</text>
</g>
<g font-size="1.8" fill="#0f0f0f">
<text x="256.5" y="25.1">SD_DAT3</text>
<text x="114.9" y="35.2">UART0_RX</text>
<text x="256.5" y="33.9">SD_DAT2</text>
<text x="115.2" y="37.8">UART0_TX</text>
<text x="160" y="40.3">SD_DAT3</text>
<text x="160" y="37.8">SD_DAT2</text>
<text x="47" y="45.4">I2C0_SDA</text>
<text x="47" y="42.8">GPIO0</text>
<text x="117.4" y="42.8">GPIO18</text>
<text x="117.4" y="45.4">GPIO19</text>
<text x="160" y="42.8">SPIM2_MOSI</text>
<text x="224.8" y="45.4">~{SD_WP}</text>
<text x="224.9" y="42.8">~{SD_CD}</text>
<text x="256.5" y="42.8">SD_DAT1</text>
<text x="115.5" y="50.5">SPIM2_MISO</text>
<text x="116.8" y="53">I2C0_SCL</text>
<text x="160" y="50.5">SPIM2_SCLK</text>
<text x="256.5" y="51.7">SD_DAT0</text>
<text x="118.6" y="58.1">GPIO5</text>
<text x="118.6" y="55.5">GPIO4</text>
<text x="160" y="58.1">SD_DAT1</text>
<text x="160" y="55.5">SD_DAT0</text>
<text x="115.3" y="60.6">SPIM2_SCLK</text>
<text x="115.5" y="63.2">SPIM2_MOSI</text>
<text x="118.6" y="65.7">GPIO8</text>
<text x="256.5" y="60.6">SPIM2_MOSI</text>
<text x="117.4" y="70.8">GPIO10</text>
<text x="118.6" y="68.2">GPIO9</text>
<text x="256.5" y="69.5">SPIM2_MISO</text>
<text x="39.4" y="79.7">GPIO8</text>
<text x="256.5" y="78.4">SPIM2_SCLK</text>
<text x="256.5" y="87.3">I2C0_SDA</text>
<text x="19" y="92.4">GPIO9</text>
<text x="71.3" y="92.4">RST</text>
<text x="256.5" y="96.2">I2C0_SCL</text>
<text x="213.4" y="114">A1</text>
<text x="248.8" y="114">I2C0_SDA</text>
<text x="44.4" y="117.8">GPIO0</text>
<text x="213.4" y="116.5">A2</text>
<text x="248.8" y="116.5">I2C0_SCL</text>
<text x="249" y="119">A0</text>
<text x="29.4" y="122.8">RST</text>
<text x="44.4" y="122.8">SPIM2_MISO</text>
<text x="44.4" y="125.4">I2C0_SCL</text>
<text x="44.4" y="120.3">I2C0_SDA</text>
<text x="27.1" y="130.5">GPIO5</text>
<text x="27.1" y="127.9">GPIO4</text>
<text x="44.4" y="130.5">GPIO10</text>
<text x="26.4" y="133">SPIM2_SCLK</text>
<text x="26.6" y="135.5">SPIM2_MOSI</text>
<text x="44.4" y="135.5">UART0_RX</text>
<text x="27.1" y="140.6">GPIO8</text>
<text x="27.1" y="143.2">GPIO9</text>
<text x="44.4" y="143.2">GPIO18</text>
<text x="44.4" y="138.1">UART0_TX</text>
<text x="179.1" y="140.6">A0</text>
<text x="179.1" y="143.2">A1</text>
<text x="44.4" y="145.7">GPIO19</text>
<text x="179.1" y="145.7">A2</text>
</g>
<g font-size="1.8" fill="#a90000">
<text x="57.7" y="35.3">2</text>
<text x="84.8" y="32.5" transform="rotate(-90 84.8 32.5)">1</text>
<text x="110.4" y="35.3">11</text>
<text x="110.4" y="37.8">12</text>
<text x="177.1" y="40.4">1</text>
<text x="177.1" y="37.8">9</text>
<text x="57.1" y="45.5">17</text>
<text x="57.1" y="42.9">18</text>
<text x="110.4" y="42.9">13</text>
<text x="110.4" y="45.5">14</text>
<text x="177.1" y="42.9">2</text>
<text x="177.1" y="45.5">3</text>
<text x="219.7" y="42.9">10</text>
<text x="219.7" y="45.5">11</text>
<text x="110.4" y="53.1">15</text>
<text x="110.4" y="50.5">16</text>
<text x="177.1" y="48">4</text>
<text x="177.1" y="50.5">5</text>
<text x="177.1" y="53.1">6</text>
<text x="219.7" y="50.5">12</text>
<text x="219.7" y="53.1">13</text>
<text x="111.1" y="55.6">3</text>
<text x="111.1" y="58.2">4</text>
<text x="177.1" y="55.6">7</text>
<text x="177.1" y="58.2">8</text>
<text x="111.1" y="60.7">5</text>
<text x="111.1" y="63.2">6</text>
<text x="111.1" y="65.8">7</text>
<text x="110.4" y="70.9">10</text>
<text x="111.1" y="68.3">8</text>
<text x="84.8" y="76.2" transform="rotate(-90 84.8 76.2)">19</text>
<text x="185.3" y="84.8">1</text>
<text x="185.3" y="87.4">2</text>
<text x="185.3" y="89.9">3</text>
<text x="185.3" y="92.5">4</text>
<text x="220.3" y="111.5">1</text>
<text x="242.5" y="111.5">24</text>
<text x="20.2" y="115.3">1</text>
<text x="20.2" y="117.9">2</text>
<text x="62.2" y="115.3">1</text>
<text x="62.2" y="117.9">2</text>
<text x="220.3" y="114">2</text>
<text x="220.3" y="116.6">3</text>
<text x="220.3" y="119.1">4</text>
<text x="242.5" y="119.1">21</text>
<text x="242.5" y="116.6">22</text>
<text x="242.5" y="114">23</text>
<text x="20.2" y="120.4">3</text>
<text x="20.2" y="122.9">4</text>
<text x="20.2" y="125.5">5</text>
<text x="62.2" y="120.4">3</text>
<text x="62.2" y="122.9">4</text>
<text x="62.2" y="125.5">5</text>
<text x="184.1" y="121.7">1</text>
<text x="184.1" y="124.2">2</text>
<text x="220.3" y="121.7">5</text>
<text x="220.3" y="124.2">6</text>
<text x="242.5" y="124.2">19</text>
<text x="242.5" y="121.7">20</text>
<text x="20.2" y="128">6</text>
<text x="20.2" y="130.6">7</text>
<text x="62.2" y="128">6</text>
<text x="62.2" y="130.6">7</text>
<text x="108.5" y="130.6">4</text>
<text x="108.5" y="128">5</text>
<text x="131.4" y="130.6">2</text>
<text x="131.4" y="128">3</text>
<text x="184.1" y="126.7">3</text>
<text x="184.1" y="129.3">4</text>
<text x="220.3" y="126.7">7</text>
<text x="220.3" y="129.3">8</text>
<text x="220.3" y="131.8">9</text>
<text x="242.5" y="131.8">16</text>
<text x="242.5" y="129.3">17</text>
<text x="242.5" y="126.7">18</text>
<text x="20.2" y="133.1">8</text>
<text x="20.2" y="135.6">9</text>
<text x="62.2" y="133.1">8</text>
<text x="62.2" y="135.6">9</text>
<text x="131.4" y="133.1">1</text>
<text x="219.7" y="134.4">10</text>
<text x="219.7" y="136.9">11</text>
<text x="242.5" y="136.9">14</text>
<text x="242.5" y="134.4">15</text>
<text x="19.6" y="138.2">10</text>
<text x="19.6" y="140.7">11</text>
<text x="19.6" y="143.3">12</text>
<text x="61.6" y="138.2">10</text>
<text x="61.6" y="140.7">11</text>
<text x="61.6" y="143.3">12</text>
<text x="219.7" y="139.4">12</text>
<text x="242.5" y="139.4">13</text>
<text x="19.6" y="145.8">13</text>
<text x="19.6" y="148.3">14</text>
<text x="61.6" y="145.8">13</text>
<text x="61.6" y="148.3">14</text>
<text x="19.6" y="150.9">15</text>
<text x="61.6" y="150.9">15</text>
</g>
<g font-size="1.8" fill="#725600">
<text x="13.9" y="36.4">RST</text>
<text x="34" y="46.6">I2C0_SDA</text>
<text x="129.7" y="46.6">USB_DP</text>
<text x="129.7" y="44">USB_DN</text>
<text x="129.7" y="51.7">CC_MISO</text>
<text x="129.7" y="59.3">CC_GPIO3</text>
<text x="129.7" y="54.2">I2C0_SCL</text>
<text x="129.7" y="64.4">CC_MOSI</text>
<text x="129.7" y="61.8">CC_SCLK</text>
<text x="129.7" y="66.9">CC_GPIO2</text>
<text x="129.7" y="69.4">CC_GPIO0</text>
<text x="129.7" y="72">CC_NCS</text>
<text x="168.6" y="88.5">I2C0_SDA</text>
<text x="168.6" y="91">I2C0_SCL</text>
<text x="167.3" y="125.3">I2C0_SDA</text>
<text x="167.4" y="127.9">I2C0_SCL</text>
<text x="198.1" y="144.6">File:</text>
<text x="203.3" y="144.6">Keypad.kicad_sch</text>
</g>
<g font-size="1.8" fill="#989898">
<text x="54.6" y="75.8">10k</text>
<text x="54.6" y="73.3">R13</text>
</g>
</svg>
